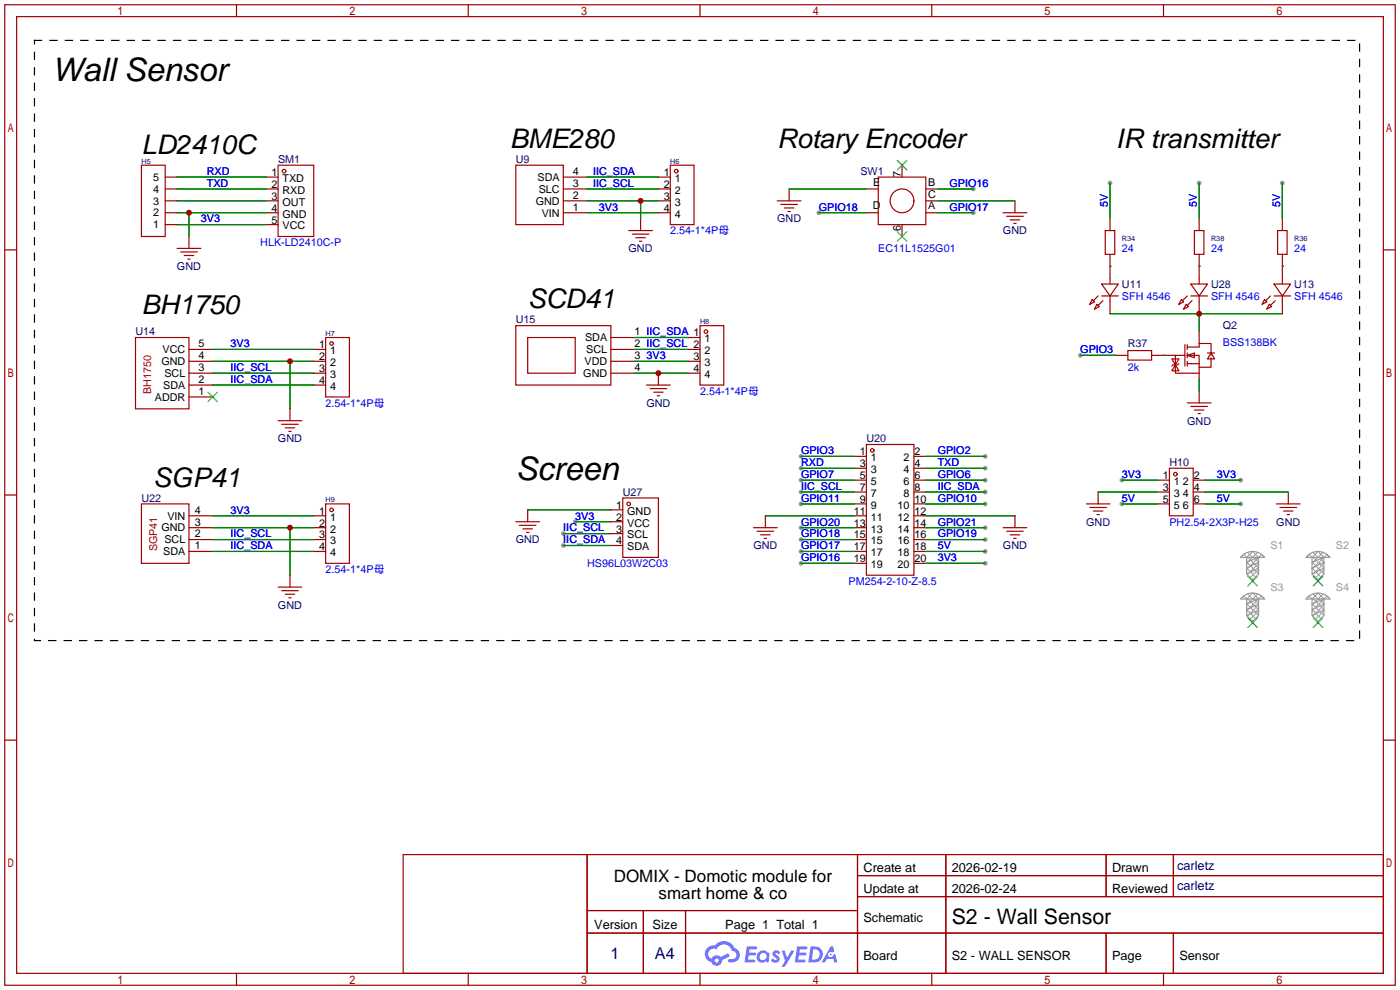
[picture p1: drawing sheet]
<svg xmlns="http://www.w3.org/2000/svg" width="299mm" height="212mm" viewBox="0 0 299 212" stroke-linecap="round" stroke-linejoin="round" font-family="sans-serif">
<g fill="#999">
<circle cx="230.9" cy="75.9" r=".51"/>
<circle cx="120.4" cy="114" r=".51"/>
<circle cx="122.9" cy="111.5" r=".51"/>
<circle cx="120.4" cy="116.6" r=".51"/>
<circle cx="210.6" cy="120.4" r=".51"/>
<circle cx="210.6" cy="117.9" r=".51"/>
<circle cx="210.6" cy="115.3" r=".51"/>
<circle cx="210.6" cy="112.8" r=".51"/>
<circle cx="210.6" cy="97.5" r=".51"/>
<circle cx="210.6" cy="100.1" r=".51"/>
<circle cx="210.6" cy="105.2" r=".51"/>
<circle cx="210.6" cy="102.6" r=".51"/>
<circle cx="210.6" cy="107.7" r=".51"/>
<circle cx="171.2" cy="120.4" r=".51"/>
<circle cx="171.2" cy="117.9" r=".51"/>
<circle cx="171.2" cy="115.3" r=".51"/>
<circle cx="171.2" cy="112.8" r=".51"/>
<circle cx="171.2" cy="105.2" r=".51"/>
<circle cx="171.2" cy="102.6" r=".51"/>
<circle cx="171.2" cy="100.1" r=".51"/>
<circle cx="171.2" cy="97.5" r=".51"/>
<circle cx="171.2" cy="107.7" r=".51"/>
<circle cx="237.2" cy="39.1" r=".51"/>
<circle cx="256.3" cy="39.1" r=".51"/>
<circle cx="274.1" cy="39.1" r=".51"/>
<circle cx="208" cy="45.5" r=".51"/>
<circle cx="208" cy="40.4" r=".51"/>
<circle cx="175" cy="45.5" r=".51"/>
<circle cx="265.2" cy="102.6" r=".51"/>
<circle cx="239.8" cy="102.6" r=".51"/>
<circle cx="265.2" cy="107.7" r=".51"/>
<circle cx="239.8" cy="107.7" r=".51"/>
</g>
<g fill="none" stroke="#a10000" stroke-width=".25">
<path d="M1 1h297.2v209.6h-297.2zM3.6 3.6h292.1v204.4h-292.1zM50.5 1v2.6M100.1 1v2.6M149.6 1v2.6M199.1 1v2.6M248.7 1v2.6M1 53.4h2.6M295.7 53.4h2.5M1 105.8h2.6M295.7 105.8h2.5M1 158.2h2.6"/>
<path d="M295.7 158.2h2.5M50.5 208v2.6M100.1 208v2.6M149.6 208v2.6M199.1 208v2.6M248.7 208v2.6"/>
</g>
<g fill="#5487ff">
<path d="M165.3 203.3a.99 .99 0 0 1 1.4 .2l-.3 .5a.39 .39 0 0 0-.3-.3 .39 .39 0 0 0-.4 .1l.1 .1a1.02 1.02 0 0 1 .6 1.6 1.17 1.17 0 0 1-1.7-.2l.4-.5 .6 .4 .3-.1v-.3a1.01 1.01 0 0 1-.7-1.5z"/>
<path d="M167.1 203.2h.6l.5 1.5 .9-1.5h.7l-2.1 3.4h-.7l.8-1.3z"/>
<path d="M159.6 202.3h1.9l.3 .1-.1 .4-1.5 .1-.1 .7h1.2l.3 .3-.3 .3h-1.3l-.1 .9h1.4l.1 .3-.1 .2-2.2 .1z"/>
<path d="M170.4 202.3h1.9l.2 .1-.1 .4-1.5 .1-.1 .7h1.3l.3 .3-.4 .3h-1.2l-.2 .9h1.4l.2 .3-.2 .2-2.1 .1z"/>
<path d="M177.5 202.3h.6l.2 1-.5 .3a.57 .57 0 0 0-.8 .2 .57 .57 0 0 0 .4 .8 .57 .57 0 0 0 .7-.5l.4-.2 .5 1.8h-.7l-.2-.7h-1.4l-.4 .7h-.7z"/>
<path d="M173.2 202.3l-.4 3.4h1.1a1.73 1.73 0 0 0 1.9-1.7 1.73 1.73 0 0 0-2-1.7zM173.8 202.9a1.14 1.14 0 0 1 1.4 1.1 1.14 1.14 0 0 1-1.5 1.1h-.2z"/>
<path d="M162 203.6a1.26 1.26 0 0 0 0 1.8 1.26 1.26 0 0 0 1.7 .1l.5 .2 .3-1.9-.1-.2h-.4a1.21 1.21 0 0 0-2 0zM162.6 203.9a.76 .76 0 0 1 1 0 .76 .76 0 0 1 .1 1.1 .76 .76 0 0 1-1 .1l-.4-.6z"/>
<path d="M151.2 202.6a1.81 1.81 0 0 0 .9 3 1.18 1.18 0 0 0 1.3 .8 1.18 1.18 0 0 0 .9-1.2l1.7-.9-.4-.6-1.5 .8a1.2 1.2 0 0 0-2 .4 1.14 1.14 0 0 1-.6-1.6 1.14 1.14 0 0 1 1.7-.4 1.73 1.73 0 0 1 1.7-1.1 1.73 1.73 0 0 1 1.6 1.4 .94 .94 0 0 1 .8 1.2 .94 .94 0 0 1-1.3 .6 .36 .36 0 0 0-.4 .3 .36 .36 0 0 0 .3 .4 1.63 1.63 0 0 0 2.1-1 1.63 1.63 0 0 0-1-2.1 2.43 2.43 0 0 0-4.2-.5l-1 .1zM152.7 205.3a.45 .45 0 0 1 .9 0 .45 .45 0 0 1-.9 0z"/>
<circle cx="177.5" cy="204" r=".22"/>
</g>
<g fill="none" stroke="#a10000" stroke-width=".25">
<path d="M30.2 35.3h5.1v15.2h-5.1zM35.3 37.8h2.5M56.9 37.8h2.5M59.4 35.3h7.7v15.2h-7.7zM110.2 35.3h10.2v12.7h-10.2zM120.4 37.8h5.1M140.7 37.8h2.6M143.3 35.3h5v12.7h-5zM187.7 37.8h10.2v10.2h-10.2zM192.8 35.3v2.5M35.3 40.4h2.5M35.3 42.9h2.5"/>
<path d="M35.3 45.5h2.5M35.3 48h2.5M37.8 53.1h5.1M38.6 53.8h3.6M39.4 54.6h2M40.1 55.4h.5M40.4 50.5v2.6M56.9 40.4h2.5M56.9 42.9h2.5M56.9 45.5h2.5M56.9 48h2.5M120.4 40.4h5.1"/>
<path d="M120.4 42.9h5.1M120.4 45.5h5.1M134.4 49.3h5M135.1 50h3.6M135.9 50.8h2M136.7 51.6h.5M136.9 46.7v2.6M140.7 40.4h2.6M140.7 42.9h2.6M140.7 45.5h2.6M166.1 42.9h5.1M166.9 43.7h3.5"/>
<path d="M167.6 44.4h2.1M168.4 45.2h.5M168.7 40.4v2.5M185.2 40.4h2.5M185.2 45.5h2.5M192.8 48v2.5M197.9 40.4h2.5M197.9 42.9h2.5M197.9 45.5h2.5M214.4 45.5h5.1M215.1 46.2h3.6M215.9 47h2"/>
<path d="M216.7 47.8h.5M216.9 42.9v2.6M236.2 49.3h2.1v5.1h-2.1zM237.2 46.7v2.6M237.2 54.4v6.3M255.3 49.3h2v5.1h-2zM256.3 46.7v2.6M256.3 54.4v6.3M273 49.3h2.1v5.1h-2.1zM274.1 46.7v2.6M274.1 54.4v6.3M29 72.1h11.4v15.3h-11.4z"/>
<path d="M40.4 74.7h5.1M40.4 77.2h5.1M40.4 79.8h5.1M67.1 74.7h2.5M67.1 77.2h2.5M67.1 79.8h2.5M69.6 72.1h5.1v12.7h-5.1zM110.2 69.6h20.4v12.7h-20.4zM112.8 72.1h10.1v7.7h-10.1zM130.6 72.1h5M130.6 74.7h5M130.6 77.2h5"/>
<path d="M130.6 79.8h5M140.7 79.8v2.5M147.1 72.1h2.5M147.1 74.7h2.5M147.1 77.2h2.5M147.1 79.8h2.5M149.6 69.6h5.1v12.7h-5.1zM233.4 64l.5 .5-1 .5zM234.4 65l.5 .5-1 .5zM234.7 63.2l-1 1.1M235.5 60.7h3.5l-1.8 2.5zM235.5 63.2h3.5"/>
<path d="M235.7 64.3l-1 1M237.2 63.2v3.9M238.5 75.9h2.5M241 74.9h5.1v2.1h-5.1zM246.1 75.9h7.1M250.4 76.7h1.6l-.8 1.3zM251.2 75.9v3.9h5.1M251.2 78l.8 1.2h-1.6zM252 77.7l-.3 .3h-1l-.3 .2M252.5 64l.5 .5-1 .5zM253.2 73.7v4.5M253.5 65l.5 .5-1 .5z"/>
<path d="M253.7 75.9l1.6-.5v1.1zM253.7 74.2h2.6v-.8h2.5v2.5M253.7 75.9h2.6v2.6M253.7 77.7h2.6M253.7 73.7v1M253.7 75.4v1.1M253.7 77.2v1M253.7 63.2l-1 1.1M254.5 60.7h3.6l-1.8 2.5zM254.5 63.2h3.6M254.8 64.3l-1.1 1M256.3 63.2v3.9"/>
<path d="M256.3 70.9v2.5M256.3 78.5v2.5M258.1 75.4h1.5M258.8 75.4l.8 1.3h-1.5zM258.8 76.5v2h-2.5M270.3 64l.5 .5-1.1 .5zM271.3 65l.5 .5-1 .5zM271.5 63.2l-1 1.1M272.3 60.7h3.5l-1.7 2.5zM272.3 63.2h3.5M272.5 64.3l-1 1M274.1 63.2v3.9"/>
<path d="M40.4 82.3h5.1M40.4 84.8h5.1M59.4 89.9h5.1M60.2 90.7h3.6M61 91.4h2M61.7 92.2h.5M62 87.4v2.5M67.1 82.3h2.5M138.2 82.3h5.1M138.9 83.1h3.6M139.7 83.8h2M140.5 84.6h.5"/>
<path d="M182.6 97.5h2.6M185.2 95h10.1v27.9h-10.1zM195.3 97.5h2.6M253.7 86.1h5.1M254.5 86.9h3.6M255.3 87.6h2M256 88.4h.5M256.3 83.6v2.5M30.2 107.7h10.2v12.7h-10.2zM40.4 117.9h5.1M40.4 115.3h5.1M40.4 112.8h5.1"/>
<path d="M40.4 110.2h5.1M67.1 117.9h2.5M67.1 115.3h2.5M67.1 112.8h2.5M67.1 110.2h2.5M69.6 107.7h5.1v12.7h-5.1zM110.2 111.5h5.1M111 112.3h3.6M111.8 113h2M112.5 113.8h.5M112.8 109v2.5M130.6 109h2.5"/>
<path d="M130.6 111.5h2.5M130.6 114h2.5M130.6 116.6h2.5M133.1 106.4h7.6v12.7h-7.6zM161 112.8h5.1M161.8 113.5h3.6M162.6 114.3h2M163.3 115.1h.5M163.6 110.2v2.6M182.6 100.1h2.6M182.6 117.9h2.6M182.6 102.6h2.6"/>
<path d="M182.6 115.3h2.6M182.6 105.2h2.6M182.6 112.8h2.6M182.6 107.7h2.6M182.6 110.2h2.6M195.3 100.1h2.6M195.3 117.9h2.6M195.3 102.6h2.6M195.3 115.3h2.6M195.3 105.2h2.6M195.3 112.8h2.6M195.3 107.7h2.6"/>
<path d="M195.3 110.2h2.6M214.4 112.8h5.1M215.1 113.5h3.6M215.9 114.3h2M216.7 115.1h.5M216.9 110.2v2.6M232.2 107.7h5M232.9 108.5h3.6M233.7 109.2h2M234.4 110h.5M234.7 105.2v2.5M247.4 102.6h2.5"/>
<path d="M247.4 105.2h2.5M247.4 107.7h2.5M249.9 100.1h5.1v10.1h-5.1zM255 102.6h2.6M255 105.2h2.6M255 107.7h2.6M272.8 107.7h5.1M273.6 108.5h3.5M274.3 109.2h2.1M275.1 110h.5M275.3 105.2v2.5M59.4 125.5h5.1"/>
<path d="M60.2 126.2h3.6M61 127h2M61.7 127.8h.5M62 122.9v2.6M182.6 120.4h2.6M195.3 120.4h2.6M86.2 182.6h209.5v25.4h-209.5zM125.5 182.6v25.4M125.5 194.6h57.8M125.5 199.4h170.2M137.5 194.6v13.4M146.5 194.6v13.4"/>
<path d="M183.3 182.6v25.4M183.3 187.1h112.4M183.3 191.6h112.4M202.1 182.6v25.4M236.4 182.6v9M236.4 199.4v8.6M250.8 182.6v9M250.8 199.4v8.6"/>
<circle cx="60.7" cy="36.6" r=".38"/>
<circle cx="144.5" cy="36.6" r=".38"/>
<circle cx="192.8" cy="42.9" r="2.54"/>
<circle cx="70.9" cy="73.4" r=".38"/>
<circle cx="150.9" cy="70.9" r=".38"/>
<circle cx="186.4" cy="96.3" r=".38"/>
<circle cx="70.9" cy="109" r=".38"/>
<circle cx="134.4" cy="107.7" r=".38"/>
<circle cx="251.2" cy="101.3" r=".38"/>
</g>
<g fill="none" stroke="#008700" stroke-width=".25">
<path d="M37.8 37.8h19.1M125.5 37.8h15.2M237.2 39.1v7.6M256.3 39.1v7.6M274.1 39.1v7.6M37.8 40.4h19.1M37.8 45.5h19.1M37.8 42.9h19.1M37.8 48h19.1M40.4 45.5v5M125.5 40.4h15.2M125.5 45.5h15.2"/>
<path d="M125.5 42.9h15.2M136.9 42.9v3.8M168.7 40.4h16.5M175 45.5h10.2M200.4 40.4h7.6M200.4 45.5h7.6M200.4 42.9h16.5M237.2 56.9h.1M256.3 56.9h.1M274.1 56.9h.1M45.5 74.7h21.6M45.5 77.2h21.6"/>
<path d="M45.5 79.8h21.6M62 77.2v10.2M135.6 74.7h11.5M135.6 77.2h11.5M135.6 72.1h11.5M135.6 79.8h11.5M230.9 75.9h7.6M237.2 67.1h36.9M248.7 75.9h.1M256.3 67.1v3.8M45.5 82.3h21.6M171.2 97.5h11.4"/>
<path d="M197.9 97.5h12.7M256.3 81v2.6M45.5 112.8h21.6M45.5 117.9h21.6M45.5 115.3h21.6M45.5 110.2h21.6M62 112.8v10.1M112.8 109h17.8M120.4 114h10.2M120.4 116.6h10.2M122.9 111.5h7.7M163.6 110.2h19"/>
<path d="M171.2 112.8h11.4M171.2 117.9h11.4M171.2 115.3h11.4M171.2 100.1h11.4M171.2 105.2h11.4M171.2 102.6h11.4M171.2 107.7h11.4M197.9 112.8h12.7M197.9 117.9h12.7M197.9 115.3h12.7M197.9 110.2h19M197.9 100.1h12.7"/>
<path d="M197.9 105.2h12.7M197.9 102.6h12.7M197.9 107.7h12.7M234.7 105.2h12.7M239.8 102.6h7.6M239.8 107.7h7.6M257.6 105.2h17.7M257.6 102.6h7.6M257.6 107.7h7.6M171.2 120.4h11.4M197.9 120.4h12.7"/>
</g>
<g fill="none" stroke="#3c3" stroke-width=".25">
<path d="M191.8 34.3l2 2M193.8 34.3l-2 2M191.8 49.5l2 2.1M193.8 49.5l-2 2.1M44.4 83.8l2.1 2.1M46.5 83.8l-2.1 2.1M266.7 123.2l2 2M266.7 132.1l2 2M268.7 123.2l-2 2M268.7 132.1l-2 2M280.7 123.2l2 2M280.7 132.1l2 2"/>
<path d="M282.7 123.2l-2 2M282.7 132.1l-2 2"/>
</g>
<path d="M7.4 8.6h283.2v128.3h-283.2z" fill="none" stroke="#000" stroke-width=".25" stroke-dasharray="1.5 1.8"/>
<g fill="none" stroke="#999" stroke-width=".25">
<path d="M265.6 118.7a3.2 3.2 0 0 1 4.7 .4h-5.1zM266.4 119.1v3.6l1.3 1.3 1.3-1.3v-3.6l-2.6 1M279.6 118.7a3.2 3.2 0 0 1 4.6 .4h-5.1zM280.4 119.1v3.6l1.3 1.3 1.3-1.3v-3.6l-2.6 1M265.6 127.5a3.2 3.2 0 0 1 4.7 .5h-5.1zM266.4 128v3.6l1.3 1.2 1.3-1.2v-3.6l-2.6 1M267.7 123.7v.5M267.7 132.6v.5M269 120.1l-2.6 1.3M269 121.4l-2.6 1.3M269 129l-2.6 1.3M269 130.3l-2.6 1.3"/>
<path d="M279.6 127.5a3.2 3.2 0 0 1 4.6 .5h-5.1zM280.4 128v3.6l1.3 1.2 1.3-1.2v-3.6l-2.6 1M281.7 123.7v.5M281.7 132.6v.5M283 120.1l-2.6 1.3M283 121.4l-2.6 1.3M283 129l-2.6 1.3M283 130.3l-2.6 1.3"/>
</g>
<g fill="none" stroke="#999" stroke-width=".21">
<path d="M265.2 119.1l.6-.6 .6 .6 1.3-1.2 1.3 1.2M266.6 118l1.1 1.1M266.7 119.1l2.3 2.3M268 119.1l1 1M268.8 118l-2.4 2.4M270.3 119.1l-.7-.6-3.2 3.2M279.1 119.1l.7-.6 .6 .6 1.3-1.2 1.3 1.2M280.6 118l1.1 1.1M280.7 119.1l2.3 2.3M281.9 119.1l1.1 1M282.8 118l-2.4 2.4M284.2 119.1l-.6-.6-3.2 3.2"/>
<path d="M265.2 128l.6-.6 .6 .6 1.3-1.3 1.3 1.3M266.4 121.4l2 1.9M266.4 120.1l2.6 2.6M266.4 130.3l2 1.9M266.4 129l2.6 2.6M266.6 126.9l1.1 1.1M266.7 128l2.3 2.3M268 128l1 1M268.8 126.9l-2.4 2.4M269 120.4l-2.4 2.4M269 121.7l-1.8 1.7M269 129.3l-2.4 2.4"/>
<path d="M269 130.6l-1.8 1.7M270.3 128l-.7-.6-3.2 3.2M279.1 128l.7-.6 .6 .6 1.3-1.3 1.3 1.3M280.4 121.4l1.9 1.9M280.4 120.1l2.6 2.6M280.4 130.3l1.9 1.9M280.4 129l2.6 2.6M280.6 126.9l1.1 1.1M280.7 128l2.3 2.3M281.9 128l1.1 1M282.8 126.9l-2.4 2.4M283 120.4l-2.5 2.4"/>
<path d="M283 121.7l-1.8 1.7M283 129.3l-2.5 2.4M283 130.6l-1.8 1.7M284.2 128l-.6-.6-3.2 3.2"/>
</g>
<g fill="#c00">
<circle cx="256.3" cy="67.1" r=".63"/>
<circle cx="62" cy="77.2" r=".63"/>
<circle cx="136.9" cy="42.9" r=".63"/>
<circle cx="40.4" cy="45.5" r=".63"/>
<circle cx="140.7" cy="79.8" r=".63"/>
<circle cx="62" cy="112.8" r=".63"/>
</g>
<g font-size="6.9">
<text x="11.2" y="17.4">Wall Sensor</text>
<text x="110.2" y="102.5">Screen</text>
</g>
<g font-size="5.8">
<text x="30.2" y="32.9">LD2410C</text>
<text x="109" y="31.6">BME280</text>
<text x="166.1" y="31.6">Rotary Encoder</text>
<text x="238.5" y="31.6">IR transmitter</text>
<text x="112.8" y="65.9">SCD41</text>
<text x="30.2" y="67.2">BH1750</text>
<text x="32.8" y="104">SGP41</text>
</g>
<text font-size="4.5" x="203.4" y="197.5">S2 - Wall Sensor</text>
<g font-size="3.6">
<text x="131.2" y="188.5">DOMIX - Domotic module for</text>
<text x="140.8" y="192.2">smart home &amp; co</text>
</g>
<g font-size="3.5" fill="#000080">
<text x="130.5" y="204.9">1</text>
<text x="140" y="204.9">A4</text>
</g>
<g font-size="2.7" fill="#000080">
<text x="251.6" y="185.9">carletz</text>
<text x="251.6" y="190.2">carletz</text>
</g>
<g font-size="2.7">
<text x="184.5" y="186.3">Create at</text>
<text x="184.5" y="190.8">Update at</text>
<text x="203.4" y="186.3">2026-02-19</text>
<text x="203.4" y="190.8">2026-02-24</text>
<text x="237.7" y="186.3">Drawn</text>
<text x="237.7" y="190.8">Reviewed</text>
<text x="184.5" y="197">Schematic</text>
<text x="127" y="198.5">Version</text>
<text x="139.5" y="198.5">Size</text>
<text x="155" y="198.5">Page 1 Total 1</text>
<text x="184.5" y="205.2">Board</text>
<text x="203.4" y="205.2">S2 - WALL SENSOR</text>
<text x="237.7" y="205.2">Page</text>
<text x="252.1" y="205.2">Sensor</text>
</g>
<g font-size="2.3" fill="#000080">
<text x="59.4" y="34.8">SM1</text>
<text x="110.2" y="34.8">U9</text>
<text x="183.9" y="37.4">SW1</text>
<text x="166.1" y="47.5">GND</text>
<text x="134.3" y="53.9">GND</text>
<text x="214.4" y="50.1">GND</text>
<text x="37.8" y="57.7">GND</text>
<text x="239.8" y="61.5">U11</text>
<text x="258.8" y="61.5">U28</text>
<text x="276.6" y="61.5">U13</text>
<text x="29" y="71.7">U14</text>
<text x="110.2" y="69.1">U15</text>
<text x="261.4" y="70.4">Q2</text>
<text x="241" y="74.2">R37</text>
<text x="138.2" y="86.9">GND</text>
<text x="59.4" y="94.5">GND</text>
<text x="185.2" y="94.5">U20</text>
<text x="253.7" y="90.7">GND</text>
<text x="249.9" y="99.6">H10</text>
<text x="30.2" y="107.2">U22</text>
<text x="133.1" y="106">U27</text>
<text x="232.1" y="112.3">GND</text>
<text x="272.8" y="112.3">GND</text>
<text x="110.2" y="116.1">GND</text>
<text x="161" y="117.4">GND</text>
<text x="214.4" y="117.4">GND</text>
<text x="59.4" y="130.1">GND</text>
</g>
<g font-size="2.3">
<text x="32.8" y="41.2">4</text>
<text x="32.8" y="38.6">5</text>
<text x="58" y="37.6">1</text>
<text x="58" y="40.2">2</text>
<text x="60.4" y="38.9">TXD</text>
<text x="60.4" y="41.4">RXD</text>
<text x="114.9" y="38.7">SDA</text>
<text x="115.1" y="41.2">SLC</text>
<text x="122.4" y="37.4">4</text>
<text x="122.4" y="39.9">3</text>
<text x="141.8" y="37.6">1</text>
<text x="141.8" y="40.2">2</text>
<text x="144.2" y="38.9">1</text>
<text x="144.2" y="41.4">2</text>
<text x="186.7" y="39.7">E</text>
<text x="192.6" y="37.8" transform="rotate(-90 192.6 37.8)">7</text>
<text x="198.4" y="39.7">B</text>
<text x="32.8" y="46.3">2</text>
<text x="32.8" y="43.7">3</text>
<text x="58" y="42.7">3</text>
<text x="58" y="45.2">4</text>
<text x="58" y="47.8">5</text>
<text x="60.4" y="44">OUT</text>
<text x="60.4" y="46.5">GND</text>
<text x="114.5" y="43.7">GND</text>
<text x="115.8" y="46.3">VIN</text>
<text x="122.4" y="42.5">2</text>
<text x="122.4" y="45">1</text>
<text x="141.8" y="42.7">3</text>
<text x="141.8" y="45.2">4</text>
<text x="144.2" y="44">3</text>
<text x="144.2" y="46.5">4</text>
<text x="186.5" y="44.7">D</text>
<text x="198.4" y="44.7">A</text>
<text x="198.4" y="42.2">C</text>
<text x="32.8" y="48.8">1</text>
<text x="60.4" y="49">VCC</text>
<text x="192.6" y="49.3" transform="rotate(-90 192.6 49.3)">6</text>
<text x="135.6" y="71.7">1 IIC_SDA 1</text>
<text x="34.7" y="75.5">VCC</text>
<text x="42.4" y="74.2">5</text>
<text x="42.4" y="76.8">4</text>
<text x="68.2" y="74.4">1</text>
<text x="68.2" y="77">2</text>
<text x="70.5" y="75.7">1</text>
<text x="125" y="72.9">SDA</text>
<text x="125.3" y="75.5">SCL</text>
<text x="135.6" y="74.2">2 IIC_SCL 2</text>
<text x="135.6" y="76.8">3</text>
<text x="148.2" y="77">3</text>
<text x="150.5" y="73.2">1</text>
<text x="150.5" y="75.7">2</text>
<text x="34.5" y="78">GND</text>
<text x="34.9" y="83.1">SDA</text>
<text x="35.1" y="80.6">SCL</text>
<text x="42.4" y="79.3">3</text>
<text x="42.4" y="81.8">2</text>
<text x="68.2" y="79.5">3</text>
<text x="68.2" y="82.1">4</text>
<text x="70.5" y="78.3">2</text>
<text x="70.5" y="80.8">3</text>
<text x="70.5" y="83.3">4</text>
<text x="124.7" y="80.6">GND</text>
<text x="124.9" y="78">VDD</text>
<text x="135.6" y="79.3">4</text>
<text x="148.2" y="79.5">4</text>
<text x="150.5" y="78.3">3</text>
<text x="150.5" y="80.8">4</text>
<text x="33.1" y="85.6">ADDR</text>
<text x="42.4" y="84.4">1</text>
<text x="183.8" y="97.3">1</text>
<text x="183.8" y="99.8">3</text>
<text x="186.1" y="98.6">1</text>
<text x="186.1" y="101.1">3</text>
<text x="193.1" y="101.1">4</text>
<text x="193.1" y="98.6">2</text>
<text x="195.5" y="99.8">4</text>
<text x="195.5" y="97.3">2</text>
<text x="183.8" y="102.4">5</text>
<text x="183.8" y="104.9">7</text>
<text x="183.8" y="107.5">9</text>
<text x="186.1" y="103.7">5</text>
<text x="186.1" y="106.2">7</text>
<text x="193.1" y="106.2">8</text>
<text x="193.1" y="103.7">6</text>
<text x="195.5" y="107.5">10</text>
<text x="195.5" y="104.9">8</text>
<text x="195.5" y="102.4">6</text>
<text x="248.5" y="102.4">1</text>
<text x="248.5" y="104.9">3</text>
<text x="248.5" y="107.5">5</text>
<text x="250.9" y="103.7">1</text>
<text x="250.9" y="106.2">3</text>
<text x="252.8" y="106.2">4</text>
<text x="252.8" y="103.7">2</text>
<text x="255.1" y="107.5">6</text>
<text x="255.1" y="104.9">4</text>
<text x="255.1" y="102.4">2</text>
<text x="34.5" y="113.6">GND</text>
<text x="35.8" y="111">VIN</text>
<text x="41.7" y="112.3">3</text>
<text x="41.7" y="109.8">4</text>
<text x="68.2" y="110">1</text>
<text x="68.2" y="112.5">2</text>
<text x="70.5" y="111.3">1</text>
<text x="70.5" y="113.8">2</text>
<text x="131.7" y="108.7">1</text>
<text x="131.7" y="111.3">2</text>
<text x="131.7" y="113.8">3</text>
<text x="134" y="110">GND</text>
<text x="134" y="112.5">VCC</text>
<text x="182.5" y="110">11</text>
<text x="182.5" y="112.5">13</text>
<text x="186.1" y="108.7">9</text>
<text x="186.1" y="111.3">11</text>
<text x="186.1" y="113.8">13</text>
<text x="191.8" y="113.8">14</text>
<text x="191.8" y="111.3">12</text>
<text x="191.8" y="108.7">10</text>
<text x="195.5" y="112.5">14</text>
<text x="195.5" y="110">12</text>
<text x="250.9" y="108.7">5</text>
<text x="252.8" y="108.7">6</text>
<text x="34.9" y="118.7">SDA</text>
<text x="35.1" y="116.1">SCL</text>
<text x="41.7" y="117.4">1</text>
<text x="41.7" y="114.9">2</text>
<text x="68.2" y="115.1">3</text>
<text x="68.2" y="117.6">4</text>
<text x="70.5" y="116.4">3</text>
<text x="70.5" y="118.9">4</text>
<text x="131.7" y="116.4">4</text>
<text x="134" y="115.1">SCL</text>
<text x="134" y="117.6">SDA</text>
<text x="182.5" y="115.1">15</text>
<text x="182.5" y="117.6">17</text>
<text x="186.1" y="116.4">15</text>
<text x="186.1" y="118.9">17</text>
<text x="191.8" y="118.9">18</text>
<text x="191.8" y="116.4">16</text>
<text x="195.5" y="117.6">18</text>
<text x="195.5" y="115.1">16</text>
<text x="182.5" y="120.2">19</text>
<text x="186.1" y="121.4">19</text>
<text x="191.8" y="121.4">20</text>
<text x="195.5" y="120.2">20</text>
</g>
<g font-size="2.3" fill="#00f">
<text x="44.2" y="37.4">RXD</text>
<text x="44.2" y="39.9">TXD</text>
<text x="126.7" y="39.9">IIC_SCL</text>
<text x="126.7" y="37.4">IIC_SDA</text>
<text x="202.9" y="39.9">GPIO16</text>
<text x="42.9" y="47.5">3V3</text>
<text x="128" y="45">3V3</text>
<text x="175" y="45">GPIO18</text>
<text x="202.9" y="45">GPIO17</text>
<text x="236.8" y="44.2" transform="rotate(-90 236.8 44.2)">5V</text>
<text x="255.8" y="44.2" transform="rotate(-90 255.8 44.2)">5V</text>
<text x="273.6" y="44.2" transform="rotate(-90 273.6 44.2)">5V</text>
<text x="55.6" y="52.6">HLK-LD2410C-P</text>
<text x="143.3" y="50.1">2.54-1*4P母</text>
<text x="187.7" y="53.9">EC11L1525G01</text>
<text x="239.8" y="53.9">24</text>
<text x="258.8" y="53.9">24</text>
<text x="276.6" y="53.9">24</text>
<text x="239.8" y="64.1">SFH 4546</text>
<text x="258.8" y="64.1">SFH 4546</text>
<text x="276.6" y="64.1">SFH 4546</text>
<text x="49.3" y="74.2">3V3</text>
<text x="138.2" y="76.8">3V3</text>
<text x="230.9" y="75.5">GPIO3</text>
<text x="261.4" y="74">BSS138BK</text>
<text x="49.3" y="81.8">IIC_SDA</text>
<text x="49.3" y="79.3">IIC_SCL</text>
<text x="241" y="79.3">2k</text>
<text x="69.6" y="86.9">2.54-1*4P母</text>
<text x="149.6" y="84.4">2.54-1*4P母</text>
<text x="171.2" y="99.6">RXD</text>
<text x="171.2" y="97.1">GPIO3</text>
<text x="200.4" y="97.1">GPIO2</text>
<text x="200.4" y="99.6">TXD</text>
<text x="171.2" y="104.7">IIC_SCL</text>
<text x="171.2" y="102.2">GPIO7</text>
<text x="171.2" y="107.2">GPIO11</text>
<text x="200.4" y="104.7">IIC_SDA</text>
<text x="200.4" y="102.2">GPIO6</text>
<text x="200.4" y="107.2">GPIO10</text>
<text x="239.8" y="102.2">3V3</text>
<text x="239.8" y="107.2">5V</text>
<text x="260.1" y="102.2">3V3</text>
<text x="260.1" y="107.2">5V</text>
<text x="49.3" y="109.8">3V3</text>
<text x="120.4" y="113.6">IIC_SCL</text>
<text x="122.9" y="111">3V3</text>
<text x="171.2" y="112.3">GPIO20</text>
<text x="200.4" y="112.3">GPIO21</text>
<text x="249.9" y="112.3">PH2.54-2X3P-H25</text>
<text x="49.3" y="117.4">IIC_SDA</text>
<text x="49.3" y="114.9">IIC_SCL</text>
<text x="120.4" y="116.1">IIC_SDA</text>
<text x="171.2" y="119.9">GPIO16</text>
<text x="171.2" y="117.4">GPIO17</text>
<text x="171.2" y="114.9">GPIO18</text>
<text x="200.4" y="119.9">3V3</text>
<text x="200.4" y="117.4">5V</text>
<text x="200.4" y="114.9">GPIO19</text>
<text x="69.6" y="122.5">2.54-1*4P母</text>
<text x="125.5" y="121.2">HS96L03W2C03</text>
<text x="181.4" y="125">PM254-2-10-Z-8.5</text>
</g>
<g font-size="2.3" fill="#a00000">
<text x="32.3" y="84.3" transform="rotate(-90 32.3 84.3)">BH1750</text>
<text x="33.6" y="117.9" transform="rotate(-90 33.6 117.9)">SGP41</text>
</g>
<g font-size="2.3" fill="#999">
<text x="271.5" y="117.4">S1</text>
<text x="285.5" y="117.4">S2</text>
<text x="271.5" y="126.3">S3</text>
<text x="285.5" y="126.3">S4</text>
</g>
<g font-size="1.6" fill="#000080">
<text x="30.2" y="35">H5</text>
<text x="143.3" y="35">H6</text>
<text x="239.8" y="51.5">R34</text>
<text x="258.8" y="51.5">R38</text>
<text x="276.6" y="51.5">R36</text>
<text x="69.6" y="71.8">H7</text>
<text x="149.6" y="69.3">H8</text>
<text x="69.6" y="107.4">H9</text>
</g>
</svg>
